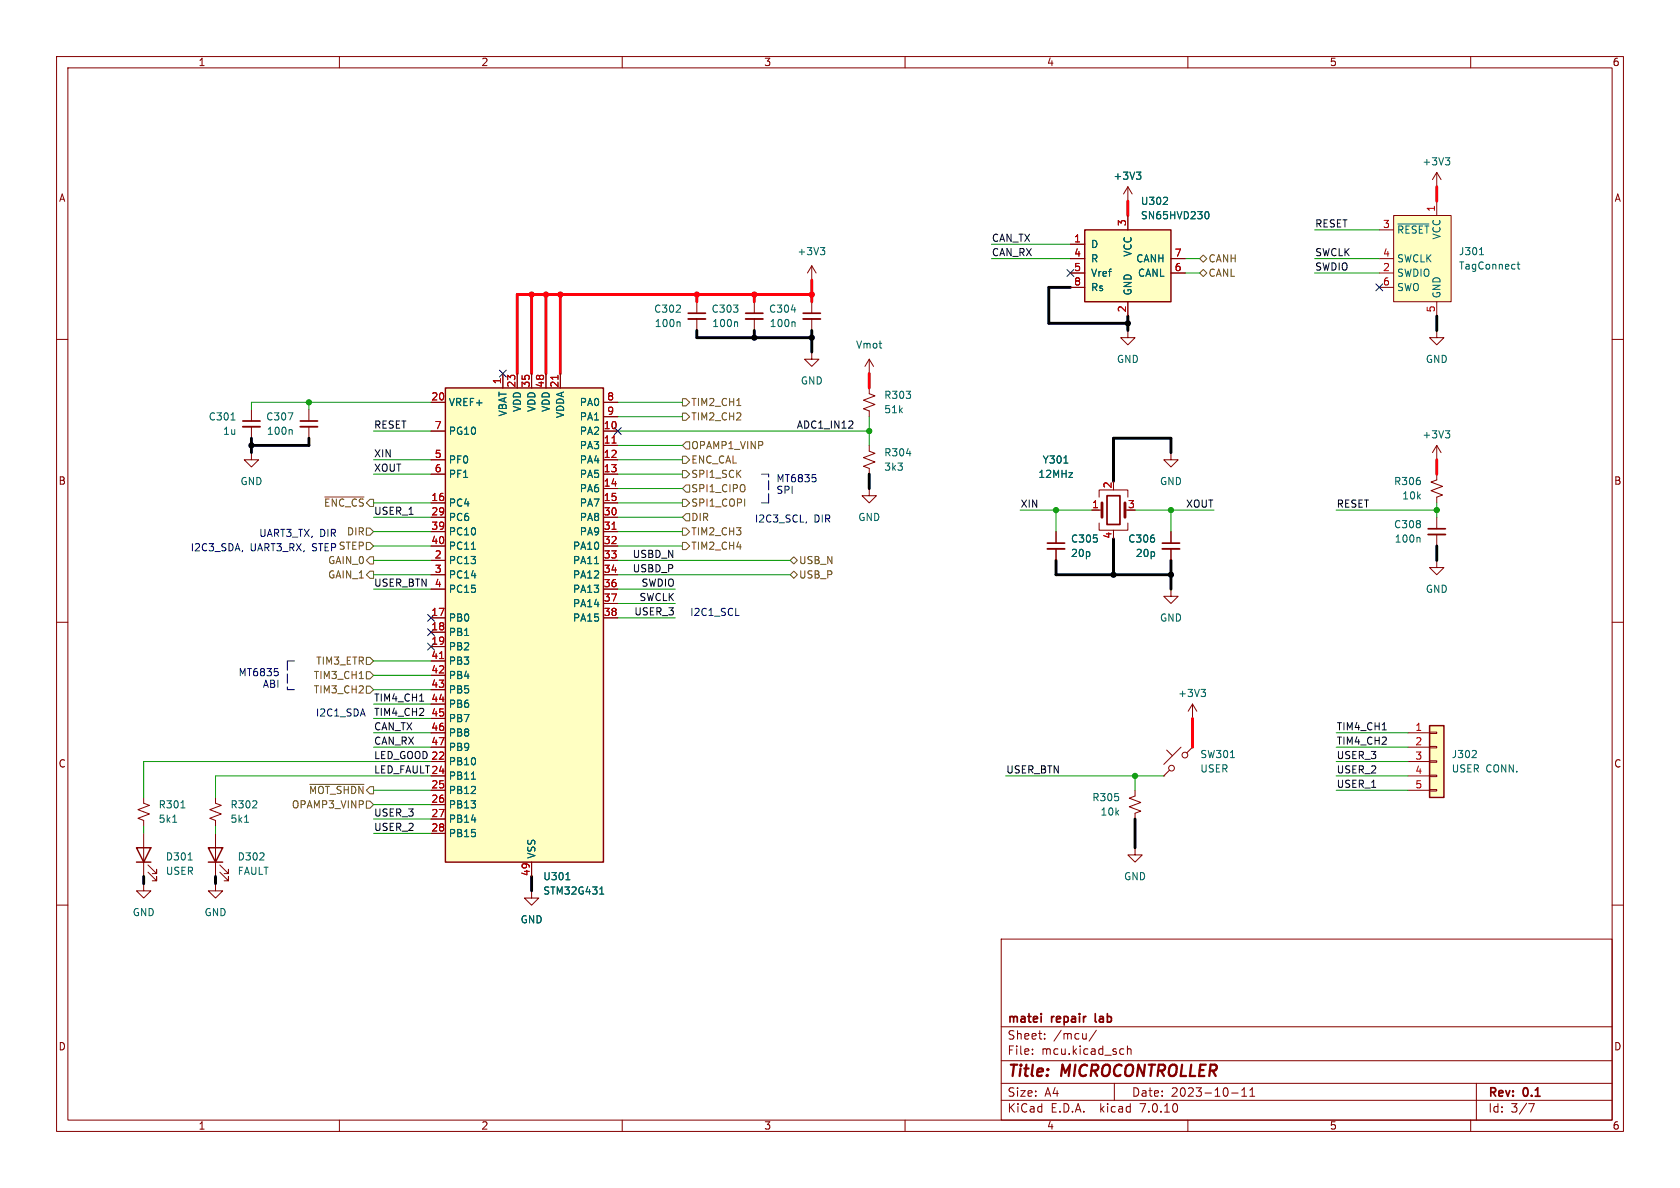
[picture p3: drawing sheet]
<svg xmlns="http://www.w3.org/2000/svg" width="297mm" height="210mm" viewBox="0 0 297 210" stroke-linecap="round" stroke-linejoin="round" font-family="sans-serif">
<g fill="none" stroke="#840000" stroke-width=".18">
<path d="M10 10h277v190h-277zM12 12h273v186h-273zM60 10v2M110 10v2M160 10v2M210 10v2M260 10v2M199.4 33l-.8 1.3M199.4 33v2.6M199.4 38.1v2.5M199.4 33l.8 1.3M246.4 38.1h10.1v15.2h-10.1z"/>
<path d="M254 30.5v2.5M254 35.6v2.5M254 30.5l-.8 1.3M254 30.5l.8 1.3M10 60h2M123.2 53.3v2.1M123.2 56.4v2M133.3 53.3v2.1M133.3 56.4v2M143.5 47l-.8 1.3M143.5 47v2.5M143.5 53.3v2.1"/>
<path d="M143.5 56.4v2M143.5 47l.8 1.3M189.2 43.2h2.6M189.2 45.7h2.6M189.2 48.3h2.6M189.2 50.8h2.6M199.4 58.4v1.3h1.3l-1.3 1.3-1.3-1.3h1.3M199.4 53.3v2.6M207 45.7h2.5M207 48.3h2.5M243.8 45.7h2.6M243.8 48.3h2.6"/>
<path d="M243.8 50.8h2.6M243.8 40.6h2.6M254 58.4v1.3h1.3l-1.3 1.3-1.3-1.3h1.3M254 53.3v2.6M285 60h2M44.4 72.4v2M44.4 75.4v2.1M54.6 72.4v2M54.6 75.4v2.1M76.2 76.2h2.5M76.2 71.1h2.5M88.9 66v2.6"/>
<path d="M91.4 66v2.6M94 66v2.6M96.5 66v2.6M99.1 66v2.6M106.7 76.2h2.5M106.7 78.7h2.5M106.7 71.1h2.5M106.7 73.7h2.5M143.5 62.2v1.3h1.3l-1.3 1.3-1.3-1.3h1.3M153.7 68.6v1l1 .4-2 .7 2 .8-2 .8 1 .3v1.1M153.7 78.7v1.1l1 .3-2 .8 2 .8-2 .7 1 .4v1M153.7 63.5v2.5"/>
<path d="M153.7 63.5l.7 1.3M153.7 63.5l-.8 1.3M254 78.7l-.8 1.3M254 78.7v2.6M254 78.7l.8 1.3M44.4 80v1.3h1.3l-1.3 1.3-1.2-1.3h1.2M76.2 81.3h2.5M76.2 83.8h2.5M76.2 88.9h2.5M76.2 99.1h2.5M76.2 91.4h2.5M76.2 94h2.5"/>
<path d="M76.2 96.5h2.5M106.7 81.3h2.5M106.7 83.8h2.5M106.7 86.4h2.5M106.7 88.9h2.5M106.7 99.1h2.5M106.7 91.4h2.5M106.7 94h2.5M106.7 96.5h2.5M153.7 86.4v1.2h-1.3l1.3 1.3 1.2-1.3h-1.2M186.7 94v2M186.7 97v2.1"/>
<path d="M193 90.2h1.8M194.3 92.5v1.2h5.1v-1.2M194.3 87.9v-1.3h5.1v1.3M196.8 93.7v.3M207 80v1.3h1.3l-1.3 1.3-1.3-1.3h1.3M207 94v2M207 97v2.1M254 83.8v1l-1 .4 2 .8-2 .7 2 .8-1 .4v1M254 99.1v1.2h1.3l-1.3 1.3-1.3-1.3h1.3M254 91.4v2.1M254 94.5v2M10 110h2"/>
<path d="M76.2 109.2h2.5M76.2 111.8h2.5M76.2 114.3h2.5M76.2 101.6h2.5M76.2 104.1h2.5M76.2 116.8h2.5M76.2 119.4h2.5M106.7 109.2h2.5M106.7 101.6h2.5M106.7 104.1h2.5M106.7 106.7h2.5M207 104.1v1.3h1.3l-1.3 1.3-1.3-1.3h1.3"/>
<path d="M285 110h2M76.2 129.5h2.5M76.2 132.1h2.5M76.2 134.6h2.5M76.2 137.2h2.5M76.2 139.7h2.5M76.2 121.9h2.5M76.2 124.5h2.5M76.2 127h2.5M200.7 139.7v1l-1.1 .4 2.1 .8-2.1 .7 2.1 .8-1 .4v1M205.7 137.2h.1M206.2 132.6l1.1 1"/>
<path d="M206.8 136.1l-1.1 1.1M208.8 132.1l-3.1 3M210.8 132.1l-1 1M210.8 132.1h.1M210.8 124.5l-.7 1.2M210.8 124.5v2.5M210.8 124.5l.8 1.2M248.9 129.5h3.8M248.9 132.1h3.8M248.9 134.6h3.8M248.9 137.2h3.8M248.9 139.7h3.8"/>
<path d="M252.7 139.6h1.3v.2h-1.3zM252.7 137h1.3v.3h-1.3zM252.7 134.5h1.3v.2h-1.3zM252.7 132h1.3v.2h-1.3zM252.7 129.4h1.3v.3h-1.3zM10 160h2M25.4 156.2v1.3h1.3l-1.3 1.3-1.3-1.3h1.3M25.4 141v1l1 .4-2 .7 2 .8-2 .8 1 .3v1.1M25.4 147.3v7.6M26.2 154.2l1.5 1.5v-.8v.8h-.8M26.2 152.9l1.5 1.5v-.7v.7h-.8M38.1 156.2v1.3h1.3l-1.3 1.3-1.3-1.3h1.3"/>
<path d="M38.1 141v1l1 .4-2 .7 2 .8-2 .8 1 .3v1.1M38.1 147.3v7.6M38.9 154.2l1.5 1.5v-.8v.8h-.8M38.9 152.9l1.5 1.5v-.7v.7h-.8M76.2 142.2h2.5M76.2 144.8h2.5M76.2 147.3h2.5M94 157.5v1.3h1.2l-1.2 1.2-1.3-1.2h1.3M94 152.4v2.5M200.7 149.9v1.2h1.2l-1.2 1.3-1.3-1.3h1.3M285 160h2M177 166h108v32h-108z"/>
<path d="M60 198v2M110 198v2M160 198v2M177 194.5h108M177 191.5h108M177 187.5h108M177 181.5h108M182.5 186.3v.1M182.5 185.5v.1M184.7 183.6v.1M184.7 182.8v.1M193.8 182.1l-1.3 2"/>
<path d="M197 191.5v3M198.2 185.4l.5 .1M198.7 186.3l-.5 .1M199.3 185.5l.2-.1 .4 .1 .1 .9M199.3 184.9v1.5M210 198v2M217.7 193.2h1.2M219.5 193.8h.9M219.5 192.7l.5-.4v1.5M221 193.8h.8M221 192.7l.4-.4v1.5M260 198v2"/>
<path d="M261 191.5v6.5M270.2 195.1h1l-.6 1.5"/>
<circle cx="207.1" cy="135.8" r=".51"/>
<circle cx="209.5" cy="133.5" r=".51"/>
</g>
<path d="M121.7 55.4h3M131.8 55.4h3.1M142 55.4h3M42.9 74.4h3.1M53.1 74.4h3M185.2 96h3M195.7 87.6h2.3v5.1h-2.3zM205.5 96h3M252.5 93.5h3M184.1 179.2v.1M184.1 179.7v1M193.6 179.2l.1 1.4" fill="none" stroke="#840000" stroke-width=".3"/>
<path d="M121.7 56.4h3M131.8 56.4h3.1M142 56.4h3M42.9 75.4h3.1M53.1 75.4h3M185.2 97h3M205.5 97h3M252.5 94.5h3" fill="none" stroke="#840000" stroke-width=".33"/>
<g fill="none" stroke="#006464" stroke-width=".18">
<path d="M200.9 30.4h.8l-.4 .5M201.4 30.9l.3 .3v.3l-.3 .2M205.6 36.1h.8M206.4 35v.4M213.2 37.5l.1-.1a.68 .68 0 0 1 .4 .6 .68 .68 0 0 1-.4 .7l-.1-.1M247.1 39.6h5.5M255.5 27.9h.8l-.4 .5M256.1 28.4l.2 .2v.3l-.2 .3M120.1 56.9l.1 .2v.6M130.2 56.9l.2 .2v.6M139.9 54.8h.8M140.4 56.9l.2 .2v.6"/>
<path d="M145 43.8h.8l-.4 .4M145.6 44.2l.2 .3v.3l-.2 .2M261.5 45h.8M268.2 46.7h.5M268.4 46.3v1.1l.3 .2M40.8 74.2h.8M50.9 73h.9l-.6 1.2M51.5 75.9l.2 .2v.7M255.5 76.1h.8l-.4 .5M256.1 76.6l.2 .3v.3l-.2 .2M83.3 97.1h.8M105.1 99.6h.7"/>
<path d="M160.3 80.2h.7M188.1 81.9h.7M250.9 95l.1 .2v.6M83.3 137.7h.8M212.3 121.9h.8l-.4 .4M212.9 122.3l.2 .3v.3l-.2 .2M217.5 133.9h.7M260.9 132.7l.1 .2-.1 .3-.7 .7h.8M30.5 145.4h.8M32 142.8h.7M33.3 152h.7M43.2 145.4h.8"/>
<path d="M100 155.5h.8M106 158.1h.8M106.1 157.1l.3-.3v1.3"/>
</g>
<g fill="#ffffc2" stroke="#ffffc2" stroke-width=".18">
<path d="M191.8 40.6h15.2v12.7h-15.2z"/>
<path d="M252.7 128.3h2.6v12.7h-2.6z"/>
<path d="M78.7 68.6h28v83.8h-28z"/>
<path d="M246.4 38.1h10.1v15.2h-10.1z"/>
</g>
<path d="M191.8 40.6h15.2v12.7h-15.2zM78.7 68.6h28v83.8h-28zM252.7 128.3h2.6v12.7h-2.6zM24.1 149.9h2.6l-1.3 2.5zM24.1 152.4h2.6M36.8 149.9h2.6l-1.3 2.5zM36.8 152.4h2.6" fill="none" stroke="#840000" stroke-width=".25"/>
<path d="M194.8 88.9v2.5M198.9 88.9v2.5" fill="none" stroke="#840000" stroke-width=".51"/>
<path d="M98.6 66.3v.8M108.2 78.3h.7M108.2 93.6h.7M77.7 116.4h.7" fill="none" stroke="#a90000" stroke-width=".18"/>
<g fill="none" stroke="#725600" stroke-width=".18">
<path d="M212.1 45.7l.6-.6 .7 .6-.7 .7zM212.1 48.3l.6-.7 .7 .7-.7 .6zM120.6 73h.7l.6 .7-.6 .6h-.7zM120.6 78.7l.7-.6h.6v1.3h-.6zM120.6 70.5h.7l.6 .6-.6 .7h-.7zM130.3 71.7h.7M57.4 87.9h7M64.8 95.9h.6l.6 .6-.6 .7h-.6zM64.8 93.3h.6l.6 .7-.6 .6h-.6zM65.4 98.4h.6v1.3h-.6l-.6-.6zM120.6 80.6h.7l.6 .7-.6 .6h-.7zM120.6 83.2h.7l.6 .6-.6 .7h-.7z"/>
<path d="M120.6 88.3h.7l.6 .6-.6 .6h-.7zM120.6 86.4l.7-.7h.6v1.3h-.6zM120.6 95.9h.7l.6 .6-.6 .7h-.7zM120.6 93.3h.7l.6 .7-.6 .6h-.7zM121.3 90.8h.6v1.3h-.6l-.7-.7zM139.7 99.1l.6-.7 .7 .7-.7 .6zM63.5 120h.7M64.8 116.2h.6l.6 .6-.6 .7h-.6zM64.8 118.7h.6l.6 .7-.6 .6h-.6zM65.4 101h.6v1.2h-.6l-.6-.6zM140.3 101l.7 .6-.7 .6-.6-.6zM54.7 138.7h9.7"/>
<path d="M64.8 121.3h.6l.6 .6-.6 .7h-.6zM64.8 141.6h.6l.6 .6-.6 .7h-.6z"/>
</g>
<path d="M150 75.7h.8M150.7 74.5v.5M74.2 123.9h.7M244.4 129h.7" fill="none" stroke="#0f0f0f" stroke-width=".18"/>
<path d="M142.6 92.2l-.1 .3M143.6 83.9h.6M144.2 84.4l.1 .2-.1 .5M48.5 118.2h.6M49.1 118.7l.1 .2-.1 .5M130.1 108.8h.6" fill="none" stroke="#0000c2" stroke-width=".18"/>
<path d="M134.6 88.9h1.3M135.9 83.8h-1.3M135.9 88.9v-5.1M50.8 116.8v5.1M52.1 116.8h-1.3M50.8 121.9h1.3" fill="none" stroke="#0000c2" stroke-width=".18" stroke-dasharray="1.7 .6"/>
<g fill="none" stroke="#009600" stroke-width=".18">
<path d="M175.3 45.7h13.9M175.3 43.2h13.9M209.5 48.3h2.6M209.5 45.7h2.6M232.4 48.3h11.4M232.4 40.6h11.4M232.4 45.7h11.4M54.6 71.1v1.3M66 76.2h10.2M76.2 71.1h-31.8v1.3M109.2 78.7h11.4M109.2 76.2h44.5"/>
<path d="M109.2 71.1h11.4M109.2 73.7h11.4M153.7 73.7v5M66 81.3h10.2M66 83.8h10.2M66 99.1h10.2M66 96.5h10.2M66 91.4h10.2M66 88.9h10.2M66 94h10.2M109.2 81.3h11.4M109.2 83.8h11.4"/>
<path d="M109.2 86.4h11.4M109.2 99.1h30.5M109.2 96.5h11.4M109.2 91.4h11.4M109.2 88.9h11.4M109.2 94h11.4M180.3 90.2h12.7M186.7 90.2v3.8M200.7 90.2h13.9M207 90.2v3.8M236.2 90.2h17.8M254 88.9v2.5"/>
<path d="M66 101.6h10.2M66 104.1h10.2M66 119.4h10.2M66 116.8h10.2M109.2 101.6h30.5M109.2 104.1h10.2M109.2 106.7h10.2M109.2 109.2h10.2M66 124.5h10.2M66 129.5h10.2M66 127h10.2M66 132.1h10.2"/>
<path d="M66 139.7h10.2M66 121.9h10.2M76.2 137.2h-38.1v3.8M76.2 134.6h-50.8v6.4M177.8 137.2h27.9M200.7 137.2v2.5M236.2 137.2h12.7M236.2 129.5h12.7M236.2 132.1h12.7M236.2 139.7h12.7M236.2 134.6h12.7M25.4 146.1v1.2"/>
<path d="M38.1 146.1v1.2M66 142.2h10.2M66 144.8h10.2M66 147.3h10.2"/>
</g>
<g fill="none" stroke="#000" stroke-width=".51">
<path d="M123.2 58.4v1.3h20.3M133.3 58.4v1.3M143.5 58.4v3.8M189.2 50.8h-3.8v6.4h14M199.4 55.9v2.5M254 55.9v2.5M44.4 77.5v2.5M54.6 77.5v1.2h-10.2M153.7 83.8v2.6M186.7 99.1v2.5h20.3M196.8 95.3v6.3M207 80v-2.5h-10.2v7.6"/>
<path d="M207 99.1v5M254 96.5v2.6M25.4 154.9v1.3M38.1 154.9v1.3M94 154.9v2.6M200.7 144.8v5.1"/>
</g>
<path d="M199.4 35.6v2.5M254 33v2.6M94 52.1v13.9M96.5 52.1v13.9M99.1 52.1v13.9M123.2 52.1v1.2M133.3 52.1v1.2M143.5 52.1h-52.1v13.9M143.5 49.5v3.8M153.7 66v2.6M254 81.3v2.5M210.8 127v5.1" fill="none" stroke="#ff000b" stroke-width=".51"/>
<g fill="none" stroke="#000084" stroke-width=".18">
<path d="M188.6 47.7l1.2 1.2M189.8 47.7l-1.2 1.2M243.2 50.2l1.2 1.2M244.4 50.2l-1.2 1.2M88.3 65.4l1.2 1.2M89.5 65.4l-1.2 1.2M108.6 75.6l1.2 1.2M109.8 75.6l-1.2 1.2M75.6 108.6l1.2 1.2M75.6 113.7l1.2 1.2M75.6 111.2l1.2 1.2M76.8 108.6l-1.2 1.2"/>
<path d="M76.8 113.7l-1.2 1.2M76.8 111.2l-1.2 1.2"/>
</g>
<g fill="#009600" stroke="#009600" stroke-width=".18">
<circle cx="254" cy="90.2" r=".46"/>
<circle cx="200.7" cy="137.2" r=".46"/>
<circle cx="186.7" cy="90.2" r=".46"/>
<circle cx="54.6" cy="71.1" r=".46"/>
<circle cx="207" cy="90.2" r=".46"/>
<circle cx="153.7" cy="76.2" r=".46"/>
</g>
<g fill="#ff000b" stroke="#ff000b" stroke-width=".18">
<circle cx="133.3" cy="52.1" r=".46"/>
<circle cx="123.2" cy="52.1" r=".46"/>
<circle cx="99.1" cy="52.1" r=".46"/>
<circle cx="96.5" cy="52.1" r=".46"/>
<circle cx="94" cy="52.1" r=".46"/>
<circle cx="143.5" cy="52.1" r=".46"/>
</g>
<g fill="#000" stroke="#000" stroke-width=".18">
<circle cx="133.3" cy="59.7" r=".46"/>
<circle cx="143.5" cy="59.7" r=".46"/>
<circle cx="199.4" cy="57.2" r=".46"/>
<circle cx="44.4" cy="78.7" r=".46"/>
<circle cx="196.8" cy="101.6" r=".46"/>
<circle cx="207" cy="101.6" r=".46"/>
</g>
<g font-size="2.8" fill="#840000">
<text x="178" y="190.9">Title:</text>
<text x="187.7" y="190.9">MICROCONTROLLER</text>
</g>
<g font-size="2.1" fill="#840000">
<text x="178" y="184">Sheet:</text>
<text x="178" y="181.2">matei</text>
<text x="186" y="181.2">repair</text>
<text x="186.2" y="184">/mcu/</text>
<text x="194.3" y="181.2">lab</text>
<text x="178" y="186.7">File:</text>
<text x="184.1" y="186.7">mcu.kicad_sch</text>
<text x="178" y="196.9">KiCad</text>
<text x="178" y="194.1">Size:</text>
<text x="184.7" y="194.1">A4</text>
<text x="185.7" y="196.9">E.D.A.</text>
<text x="194.6" y="196.9">kicad</text>
<text x="200" y="194.1">Date:</text>
<text x="201.8" y="196.9">7.0.10</text>
<text x="207" y="194.1">2023-10-11</text>
<text x="263" y="194.3">Rev:</text>
<text x="263" y="196.9">Id:</text>
<text x="267.1" y="196.9">3/7</text>
<text x="269.4" y="194.3">0.1</text>
</g>
<g font-size="1.8" fill="#840000">
<text x="35" y="11.9">1</text>
<text x="85" y="11.9">2</text>
<text x="135" y="11.9">3</text>
<text x="185" y="11.9">4</text>
<text x="235" y="11.9">5</text>
<text x="285" y="11.9">6</text>
<text x="10.3" y="35.9">A</text>
<text x="285.3" y="35.9">A</text>
<text x="10.3" y="85.9">B</text>
<text x="285.3" y="85.9">B</text>
<text x="10.3" y="135.9">C</text>
<text x="285.3" y="135.9">C</text>
<text x="10.3" y="185.9">D</text>
<text x="285.3" y="185.9">D</text>
<text x="35" y="199.9">1</text>
<text x="85" y="199.9">2</text>
<text x="135" y="199.9">3</text>
<text x="185" y="199.9">4</text>
<text x="235" y="199.9">5</text>
<text x="285" y="199.9">6</text>
</g>
<g font-size="1.8" fill="#006464">
<text x="251.4" y="29.4">+3V3</text>
<text x="196.7" y="32">+3V3</text>
<text x="201.6" y="36.4">U302</text>
<text x="201.6" y="39">SN65HVD230</text>
<text x="246.9" y="41.5">~{RESET}</text>
<text x="140.9" y="45.3">+3V3</text>
<text x="192.8" y="44">D</text>
<text x="192.8" y="46.6">R</text>
<text x="200.3" y="45.5" transform="rotate(-90 200.3 45.5)">VCC</text>
<text x="200.8" y="46.6">CANH</text>
<text x="246.9" y="46.6">SWCLK</text>
<text x="254.9" y="42.4" transform="rotate(-90 254.9 42.4)">VCC</text>
<text x="257.8" y="45.3">J301</text>
<text x="257.8" y="47.9">TagConnect</text>
<text x="192.8" y="49.1">Vref</text>
<text x="192.8" y="51.7">Rs</text>
<text x="200.3" y="52.3" transform="rotate(-90 200.3 52.3)">GND</text>
<text x="201.1" y="49.1">CANL</text>
<text x="246.9" y="49.1">SWDIO</text>
<text x="246.9" y="51.7">SWO</text>
<text x="254.9" y="52.8" transform="rotate(-90 254.9 52.8)">GND</text>
<text x="115.5" y="55.5">C302</text>
<text x="115.7" y="58">100n</text>
<text x="125.7" y="55.5">C303</text>
<text x="125.8" y="58">100n</text>
<text x="135.9" y="55.5">C304</text>
<text x="136" y="58">100n</text>
<text x="151.2" y="61.8">Vmot</text>
<text x="197.4" y="64.4">GND</text>
<text x="252" y="64.4">GND</text>
<text x="79.2" y="72">VREF+</text>
<text x="102.4" y="72">PA0</text>
<text x="141.5" y="68.2">GND</text>
<text x="156.2" y="70.7">R303</text>
<text x="36.8" y="74.5">C301</text>
<text x="39.3" y="77.1">1u</text>
<text x="47" y="74.5">C307</text>
<text x="47.1" y="77.1">100n</text>
<text x="79.2" y="77.1">PG10</text>
<text x="89.8" y="73.7" transform="rotate(-90 89.8 73.7)">VBAT</text>
<text x="92.3" y="72.9" transform="rotate(-90 92.3 72.9)">VDD</text>
<text x="94.8" y="72.9" transform="rotate(-90 94.8 72.9)">VDD</text>
<text x="97.4" y="72.9" transform="rotate(-90 97.4 72.9)">VDD</text>
<text x="99.9" y="74" transform="rotate(-90 99.9 74)">VDDA</text>
<text x="102.4" y="77.1">PA2</text>
<text x="102.4" y="74.5">PA1</text>
<text x="156.2" y="73.3">51k</text>
<text x="251.4" y="77.7">+3V3</text>
<text x="79.2" y="82.1">PF0</text>
<text x="102.4" y="79.6">PA3</text>
<text x="102.4" y="82.1">PA4</text>
<text x="156.2" y="80.9">R304</text>
<text x="156.2" y="83.4">3k3</text>
<text x="184.2" y="82.1">Y301</text>
<text x="42.4" y="86">GND</text>
<text x="79.2" y="89.8">PC4</text>
<text x="79.2" y="84.7">PF1</text>
<text x="102.4" y="84.7">PA5</text>
<text x="102.4" y="87.2">PA6</text>
<text x="102.4" y="89.8">PA7</text>
<text x="183.5" y="84.7">12MHz</text>
<text x="205" y="86">GND</text>
<text x="246.3" y="86">R306</text>
<text x="247.8" y="88.5">10k</text>
<text x="79.2" y="92.3">PC6</text>
<text x="79.2" y="94.8">PC10</text>
<text x="102.4" y="92.3">PA8</text>
<text x="102.4" y="94.8">PA9</text>
<text x="151.6" y="92.3">GND</text>
<text x="246.3" y="93.6">C308</text>
<text x="79.2" y="99.9">PC13</text>
<text x="79.2" y="97.4">PC11</text>
<text x="101.2" y="97.4">PA10</text>
<text x="101.2" y="99.9">PA11</text>
<text x="189.2" y="96.1">C305</text>
<text x="189.2" y="98.7">20p</text>
<text x="199.4" y="96.1">C306</text>
<text x="200.7" y="98.7">20p</text>
<text x="246.5" y="96.1">100n</text>
<text x="79.2" y="102.5">PC14</text>
<text x="79.2" y="105">PC15</text>
<text x="101.2" y="102.5">PA12</text>
<text x="101.2" y="105">PA13</text>
<text x="101.2" y="107.5">PA14</text>
<text x="252" y="105">GND</text>
<text x="79.2" y="110.1">PB0</text>
<text x="79.2" y="112.6">PB1</text>
<text x="101.2" y="110.1">PA15</text>
<text x="205" y="110.1">GND</text>
<text x="79.2" y="115.2">PB2</text>
<text x="79.2" y="117.7">PB3</text>
<text x="79.2" y="120.2">PB4</text>
<text x="79.2" y="122.8">PB5</text>
<text x="79.2" y="125.3">PB6</text>
<text x="208.2" y="123.4">+3V3</text>
<text x="79.2" y="127.9">PB7</text>
<text x="79.2" y="130.4">PB8</text>
<text x="79.2" y="135.5">PB10</text>
<text x="79.2" y="132.9">PB9</text>
<text x="212.1" y="134.2">SW301</text>
<text x="212.1" y="136.8">USER</text>
<text x="256.6" y="134.2">J302</text>
<text x="256.6" y="136.8">USER CONN.</text>
<text x="27.9" y="143.1">R301</text>
<text x="40.6" y="143.1">R302</text>
<text x="79.2" y="138">PB11</text>
<text x="79.2" y="140.6">PB12</text>
<text x="79.2" y="143.1">PB13</text>
<text x="193" y="141.8">R305</text>
<text x="27.9" y="145.6">5k1</text>
<text x="40.6" y="145.6">5k1</text>
<text x="79.2" y="145.6">PB14</text>
<text x="79.2" y="148.2">PB15</text>
<text x="194.5" y="144.4">10k</text>
<text x="29.2" y="152.3">D301</text>
<text x="29.2" y="154.9">USER</text>
<text x="41.9" y="152.3">D302</text>
<text x="41.9" y="154.9">FAULT</text>
<text x="94.8" y="151.9" transform="rotate(-90 94.8 151.9)">VSS</text>
<text x="95.9" y="155.8">U301</text>
<text x="198.6" y="155.8">GND</text>
<text x="95.9" y="158.3">STM32G431</text>
<text x="23.4" y="162.2">GND</text>
<text x="36.1" y="162.2">GND</text>
<text x="91.9" y="163.4">GND</text>
</g>
<g font-size="1.8" fill="#a90000">
<text x="199.1" y="40.1" transform="rotate(-90 199.1 40.1)">3</text>
<text x="244.4" y="40.4">3</text>
<text x="253.7" y="37.5" transform="rotate(-90 253.7 37.5)">1</text>
<text x="189.8" y="42.9">1</text>
<text x="189.8" y="45.5">4</text>
<text x="207.6" y="45.5">7</text>
<text x="244.4" y="45.5">4</text>
<text x="189.8" y="48">5</text>
<text x="189.8" y="50.5">8</text>
<text x="207.6" y="48">6</text>
<text x="244.4" y="48">2</text>
<text x="244.4" y="50.5">6</text>
<text x="199.1" y="55.3" transform="rotate(-90 199.1 55.3)">2</text>
<text x="253.7" y="55.3" transform="rotate(-90 253.7 55.3)">5</text>
<text x="76.2" y="70.9">20</text>
<text x="88.6" y="68" transform="rotate(-90 88.6 68)">1</text>
<text x="91.2" y="68.6" transform="rotate(-90 91.2 68.6)">23</text>
<text x="93.7" y="68.6" transform="rotate(-90 93.7 68.6)">35</text>
<text x="96.3" y="68.6" transform="rotate(-90 96.3 68.6)">48</text>
<text x="98.8" y="68.6" transform="rotate(-90 98.8 68.6)">21</text>
<text x="107.2" y="70.9">8</text>
<text x="76.8" y="75.9">7</text>
<text x="106.6" y="75.9">10</text>
<text x="107.2" y="73.4">9</text>
<text x="76.8" y="81">5</text>
<text x="76.8" y="83.6">6</text>
<text x="106.6" y="78.5">11</text>
<text x="106.6" y="81">12</text>
<text x="106.6" y="83.6">13</text>
<text x="76.2" y="88.6">16</text>
<text x="106.6" y="86.1">14</text>
<text x="106.6" y="88.6">15</text>
<text x="193" y="89.9">1</text>
<text x="196.6" y="86.4" transform="rotate(-90 196.6 86.4)">2</text>
<text x="199.3" y="89.9">3</text>
<text x="76.2" y="91.2">29</text>
<text x="76.2" y="93.7">39</text>
<text x="106.6" y="91.2">30</text>
<text x="106.6" y="93.7">31</text>
<text x="196.6" y="95.3" transform="rotate(-90 196.6 95.3)">4</text>
<text x="76.2" y="96.3">40</text>
<text x="76.8" y="98.8">2</text>
<text x="76.8" y="101.3">3</text>
<text x="106.6" y="96.3">32</text>
<text x="106.6" y="98.8">33</text>
<text x="106.6" y="101.3">34</text>
<text x="76.8" y="103.9">4</text>
<text x="106.6" y="103.9">36</text>
<text x="106.6" y="106.4">37</text>
<text x="76.2" y="109">17</text>
<text x="76.2" y="111.5">18</text>
<text x="106.6" y="109">38</text>
<text x="76.2" y="114">19</text>
<text x="76.2" y="116.6">41</text>
<text x="76.2" y="119.1">42</text>
<text x="76.2" y="121.7">43</text>
<text x="76.2" y="124.2">44</text>
<text x="76.2" y="126.7">45</text>
<text x="76.2" y="129.3">46</text>
<text x="76.2" y="131.8">47</text>
<text x="250.1" y="129.3">1</text>
<text x="250.1" y="131.8">2</text>
<text x="76.2" y="134.4">22</text>
<text x="76.2" y="136.9">24</text>
<text x="250.1" y="134.4">3</text>
<text x="250.1" y="136.9">4</text>
<text x="76.2" y="139.4">25</text>
<text x="76.2" y="142">26</text>
<text x="250.1" y="139.4">5</text>
<text x="76.2" y="144.5">27</text>
<text x="76.2" y="147.1">28</text>
<text x="93.7" y="155" transform="rotate(-90 93.7 155)">49</text>
</g>
<g font-size="1.8" fill="#0f0f0f">
<text x="232.4" y="40.3">RESET</text>
<text x="175.3" y="45.4">CAN_RX</text>
<text x="175.3" y="42.8">CAN_TX</text>
<text x="232.4" y="45.4">SWCLK</text>
<text x="232.4" y="47.9">SWDIO</text>
<text x="66" y="75.9">RESET</text>
<text x="140.8" y="75.9">ADC1_IN12</text>
<text x="66" y="83.5">XOUT</text>
<text x="66" y="80.9">XIN</text>
<text x="180.3" y="89.8">XIN</text>
<text x="209.6" y="89.8">XOUT</text>
<text x="236.2" y="89.8">RESET</text>
<text x="66" y="91.1">USER_1</text>
<text x="111.8" y="98.7">USBD_N</text>
<text x="111.8" y="101.3">USBD_P</text>
<text x="66" y="103.8">USER_BTN</text>
<text x="112.9" y="106.3">SWCLK</text>
<text x="113.3" y="103.8">SWDIO</text>
<text x="112" y="108.9">USER_3</text>
<text x="66" y="124.1">TIM4_CH1</text>
<text x="66" y="131.7">CAN_RX</text>
<text x="66" y="129.2">CAN_TX</text>
<text x="66" y="126.7">TIM4_CH2</text>
<text x="236.2" y="129.2">TIM4_CH1</text>
<text x="236.2" y="131.7">TIM4_CH2</text>
<text x="66" y="134.3">LED_GOOD22</text>
<text x="66" y="136.8">LED_FAULT24</text>
<text x="177.8" y="136.8">USER_BTN</text>
<text x="236.2" y="134.3">USER_3</text>
<text x="236.2" y="136.8">USER_2</text>
<text x="236.2" y="139.4">USER_1</text>
<text x="66" y="144.4">USER_3</text>
<text x="66" y="147">USER_2</text>
</g>
<g font-size="1.8" fill="#725600">
<text x="213.6" y="46.6">CANH</text>
<text x="213.6" y="49.1">CANL</text>
<text x="122.1" y="72">TIM2_CH1</text>
<text x="122.1" y="74.5">TIM2_CH2</text>
<text x="122.1" y="82.1">ENC_CAL</text>
<text x="122.1" y="79.6">OPAMP1_VINP</text>
<text x="57.2" y="89.8">~{ENC_CS}</text>
<text x="122.1" y="84.7">SPI1_SCK</text>
<text x="122.1" y="89.8">SPI1_COPI</text>
<text x="122.1" y="87.2">SPI1_CIPO</text>
<text x="61.2" y="94.8">DIR</text>
<text x="122.1" y="92.3">DIR</text>
<text x="122.1" y="94.8">TIM2_CH3</text>
<text x="57.9" y="99.9">GAIN_0</text>
<text x="122.1" y="97.4">TIM2_CH4</text>
<text x="141.2" y="99.9">USB_N</text>
<text x="57.9" y="102.5">GAIN_1</text>
<text x="141.2" y="102.5">USB_P</text>
<text x="55.8" y="117.7">TIM3_ETR</text>
<text x="55.4" y="120.2">TIM3_CH1</text>
<text x="55.4" y="122.8">TIM3_CH2</text>
<text x="51.5" y="143.1">OPAMP3_VINP</text>
<text x="54.5" y="140.6">~{MOT_SHDN}</text>
</g>
<g font-size="1.8" fill="#0000c2">
<text x="137.2" y="85.3">MT6835</text>
<text x="137.2" y="87.4">SPI</text>
<text x="45.7" y="95">UART3_TX,</text>
<text x="56.5" y="95">DIR</text>
<text x="133.3" y="92.5">I2C3_SCL,</text>
<text x="143.9" y="92.5">DIR</text>
<text x="33.6" y="97.5">I2C3_SDA,</text>
<text x="44.2" y="97.5">UART3_RX,</text>
<text x="55.3" y="97.5">STEPSTEP</text>
<text x="121.9" y="109">I2C1_SCL</text>
<text x="42.1" y="119.6">MT6835</text>
<text x="46.4" y="121.7">ABI</text>
<text x="55.7" y="126.8">I2C1_SDA</text>
</g>
</svg>
